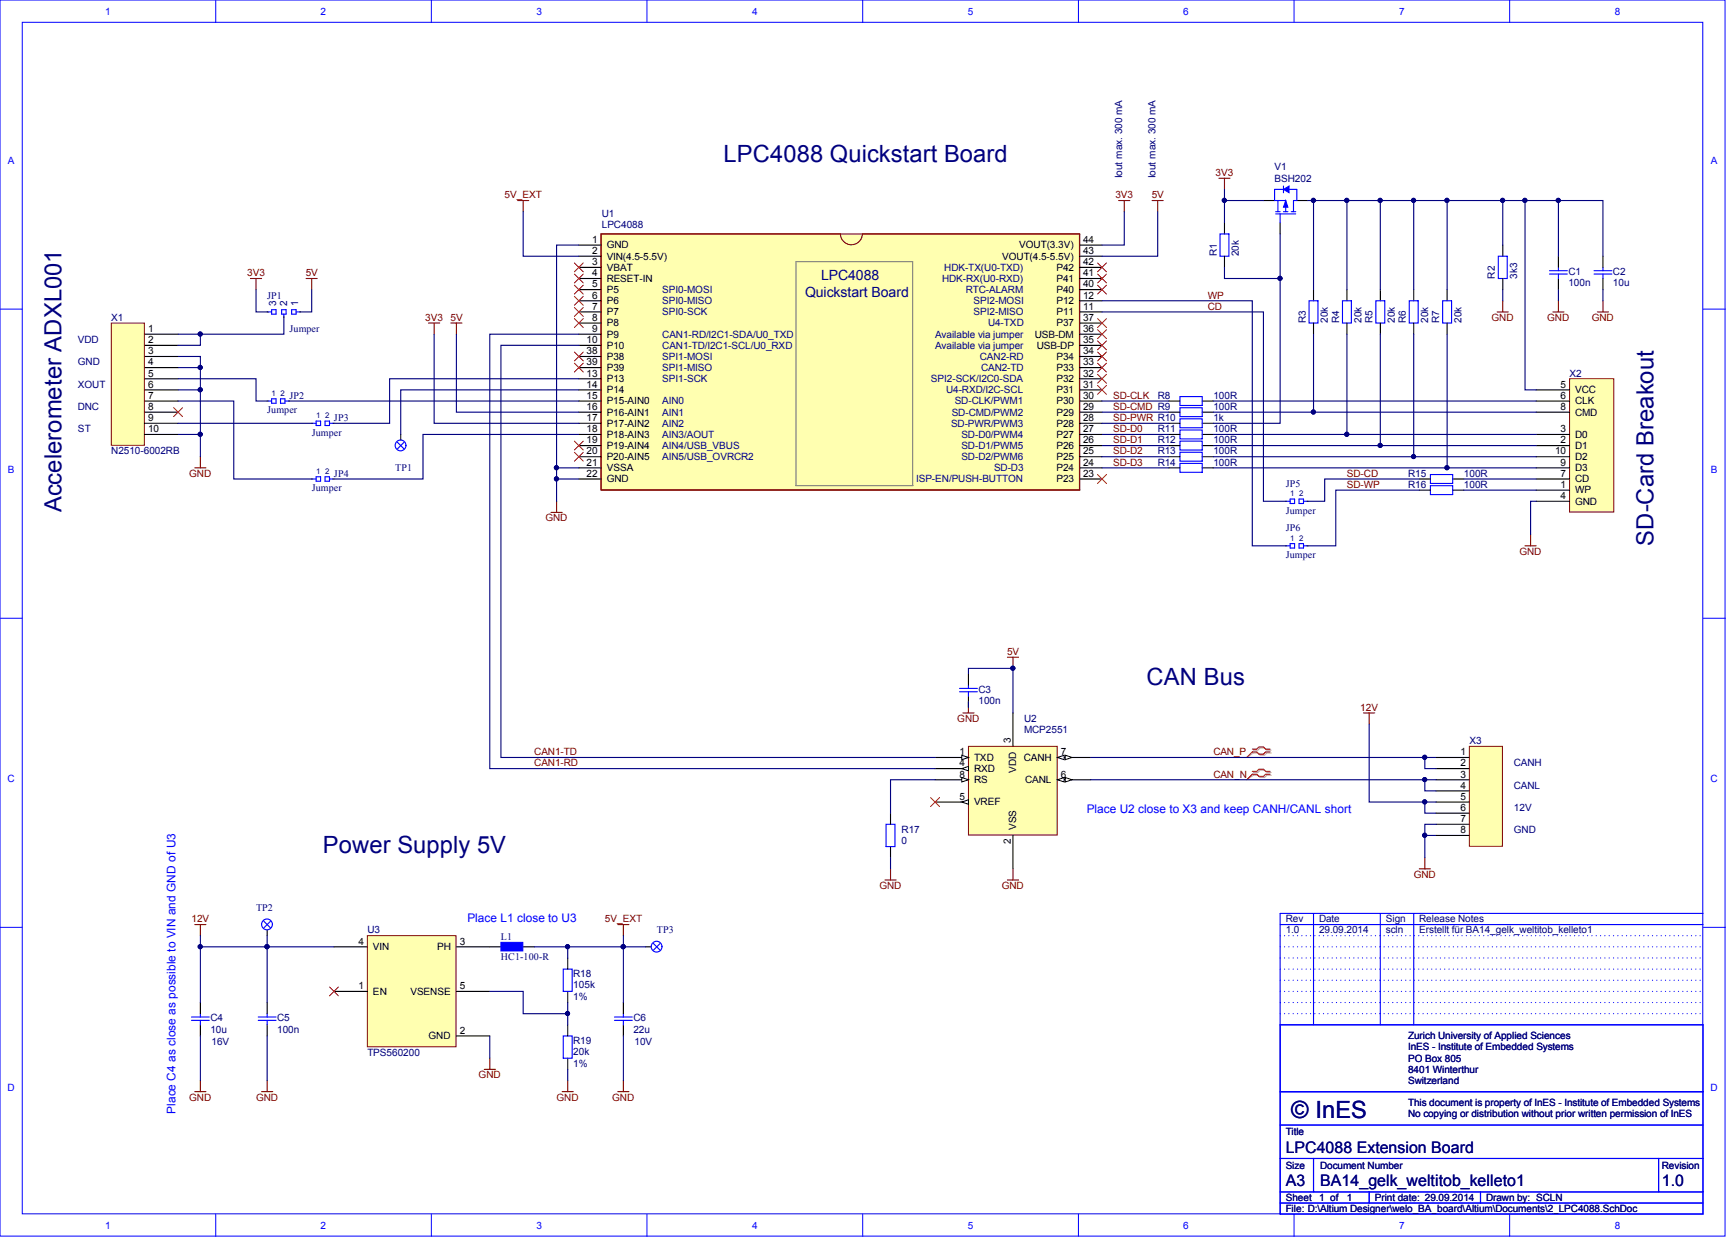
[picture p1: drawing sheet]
<svg xmlns="http://www.w3.org/2000/svg" width="393mm" height="282mm" viewBox="0 0 393 282" stroke-linecap="round" stroke-linejoin="round" font-family="sans-serif">
<g fill="#fff" stroke="#00f" stroke-width=".23">
<path d="M0 0h392.9v281.4h-392.9z"/>
<path d="M5.1 5.1h382.7v271.3h-382.7z"/>
</g>
<g fill="none" stroke="#00f" stroke-width=".23">
<path d="M49.1 0v5.1M98.2 0v5.1M147.4 0v5.1M196.5 0v5.1M245.6 0v5.1M294.7 0v5.1M343.8 0v5.1M0 70.4h5.1M387.9 70.4h5.1M0 140.8h5.1M387.9 140.8h5.1M0 211.1h5.1"/>
<path d="M387.9 211.1h5.1M49.1 276.4v5.1M98.2 276.4v5.1M147.4 276.4v5.1M196.5 276.4v5.1M245.6 276.4v5.1M294.7 276.4v5.1M343.8 276.4v5.1"/>
</g>
<g fill="none" stroke="#00f" stroke-width=".25">
<path d="M291.6 210.5h96.3M299.2 208v25.3M314.4 208v25.3M322 208v25.3M387.9 208h-96.3v68.4h96.3v-43.1h-96.3M291.6 256.2h96.3M291.6 248.5h96.3M291.6 273.9h96.3M291.6 271.4h96.3M291.6 263.8h96.3M299.2 263.8v7.6M311.8 271.4v2.5"/>
<path d="M337.2 271.4v2.5M377.8 263.8v7.6"/>
</g>
<path d="M291.6 218.1h96.3M291.6 215.6h96.3M291.6 213h96.3M291.6 230.8h96.3M291.6 228.3h96.3M291.6 225.7h96.3M291.6 223.2h96.3M291.6 220.6h96.3" fill="none" stroke="#00f" stroke-width=".25" stroke-dasharray="0 .9"/>
<path d="M136.9 53.3h109v58.2h-109z" fill="#ffffb0" stroke="#800000" stroke-width=".23"/>
<path d="M196.4 53.3a2.5 2.5 0 0 1-2.5 2.4 2.5 2.5 0 0 1-2.5-2.4h-54.5v58.3h109v-58.3h-49.4" fill="none" stroke="#800000" stroke-width=".25"/>
<path d="M181.3 59.6h26.6v51h-26.6z" fill="none" stroke="#808080" stroke-width=".25"/>
<g fill="none" stroke="#000" stroke-width=".25">
<path d="M131.8 55.8h5.1M131.8 58.3h5.1M245.9 55.8h5.1M245.9 58.3h5.1M131.8 60.9h5.1M131.8 63.4h5.1M131.8 65.9h5.1M131.8 68.5h5.1M131.8 71h5.1M131.8 73.6h5.1M131.8 76.1h5.1M131.8 78.6h5.1"/>
<path d="M245.9 60.9h5.1M245.9 63.4h5.1M245.9 65.9h5.1M245.9 68.5h5.1M245.9 71h5.1M245.9 73.6h5.1M245.9 76.1h5.1M245.9 78.6h5.1M131.8 81.2h5.1M131.8 83.7h5.1M131.8 86.2h5.1M131.8 88.8h5.1"/>
<path d="M131.8 91.3h5.1M131.8 93.8h5.1M131.8 96.4h5.1M131.8 98.9h5.1M245.9 81.2h5.1M245.9 83.7h5.1M245.9 86.2h5.1M245.9 88.8h5.1M245.9 91.3h5.1M245.9 93.8h5.1M245.9 96.4h5.1M245.9 98.9h5.1"/>
<path d="M131.8 101.5h5.1M131.8 106.5h5.1M131.8 104h5.1M131.8 109.1h5.1M245.9 101.5h5.1M245.9 106.5h5.1M245.9 104h5.1M245.9 109.1h5.1"/>
</g>
<path d="M220.6 169.9h20.2v20.2h-20.2z" fill="#ffffb0" stroke="#800000" stroke-width=".23"/>
<path d="M213 172.5h7.6" fill="none" stroke="#000" stroke-width=".25"/>
<path d="M219.1 172l1.5 .5-1.5 .5z" fill="#fff" stroke="#000" stroke-width=".23"/>
<path d="M213 175h7.6M230.7 162.3v7.6M230.7 190.2v7.6" fill="none" stroke="#000" stroke-width=".25"/>
<path d="M219.1 175l1.5-.5v1z" fill="#fff" stroke="#000" stroke-width=".23"/>
<path d="M213 182.6h7.6" fill="none" stroke="#000" stroke-width=".25"/>
<path d="M219.1 182.6l1.5-.5v1z" fill="#fff" stroke="#000" stroke-width=".23"/>
<path d="M240.9 177.5h7.6" fill="none" stroke="#000" stroke-width=".25"/>
<g fill="#fff" stroke="#000" stroke-width=".23">
<path d="M240.9 177.5l1.5-.5v1z"/>
<path d="M242.6 177l1.6 .5-1.6 .5z"/>
</g>
<path d="M240.9 172.5h7.6" fill="none" stroke="#000" stroke-width=".25"/>
<g fill="#fff" stroke="#000" stroke-width=".23">
<path d="M240.9 172.5l1.5-.5v1z"/>
<path d="M242.6 172l1.6 .5-1.6 .5z"/>
</g>
<path d="M213 177.5h7.6" fill="none" stroke="#000" stroke-width=".25"/>
<path d="M219.1 177l1.5 .5-1.5 .5z" fill="#fff" stroke="#000" stroke-width=".23"/>
<path d="M357.5 86.2h10.1v30.4h-10.1z" fill="#ffffb0" stroke="#800000" stroke-width=".23"/>
<g fill="none" stroke="#000" stroke-width=".25">
<path d="M278.9 50.7v2.6M278.9 58.3v2.6M342.3 55.8v2.5M355 58.3v2.6M365.1 58.3v2.6M299.2 65.9v2.6M299.2 73.6v2.5M306.8 65.9v2.6M306.8 73.6v2.5M314.4 65.9v2.6M314.4 73.6v2.5M322 65.9v2.6"/>
<path d="M322 73.6v2.5M329.6 65.9v2.6M329.6 73.6v2.5M342.3 63.4v2.5M355 63.4v2.5M365.1 63.4v2.5M266.2 98.9h2.5M266.2 91.3h2.5M266.2 93.8h2.5M266.2 96.4h2.5M273.8 98.9h2.6M273.8 91.3h2.6"/>
<path d="M273.8 93.8h2.6M273.8 96.4h2.6M349.9 98.9h7.6M349.9 88.8h7.6M349.9 91.3h7.6M349.9 93.8h7.6M266.2 101.5h2.5M266.2 106.5h2.5M266.2 104h2.5M273.8 101.5h2.6M273.8 106.5h2.6M273.8 104h2.6"/>
<path d="M349.9 111.6h7.6M349.9 101.5h7.6M349.9 114.1h7.6M349.9 109.1h7.6M349.9 106.5h7.6M349.9 104h7.6M220.6 153.4v2.6M220.6 158.5v2.6M327.1 172.5h7.6M327.1 175h7.6M327.1 177.5h7.6M202.8 185.1v2.6"/>
<path d="M202.8 192.8v2.5M327.1 180.1h7.6M327.1 182.6h7.6M327.1 185.1h7.6M327.1 187.7h7.6M327.1 190.2h7.6"/>
</g>
<g fill="none" stroke="#800000" stroke-width=".25">
<path d="M117.9 45.7h2.5M119.2 45.7v2.5M254.8 45.7h2.5M256.1 45.7v2.5M262.4 45.7h2.5M263.7 45.7v2.5M277.6 40.6h2.6M278.9 40.6v2.5M341 71h2.5M342.3 68.5v2.5M353.7 71h2.5M355 68.5v2.5"/>
<path d="M363.8 71h2.6M365.1 68.5v2.5M125.5 116.7h2.5M126.8 114.1v2.6M347.3 124.3h2.6M348.6 121.7v2.6M220.6 159.8v2.5M229.5 149.6h2.5M230.7 149.6v2.6M219.3 162.3h2.5M202.8 197.8v2.6M230.7 197.8v2.6"/>
<path d="M201.6 200.4h2.5M229.5 200.4h2.5"/>
</g>
<circle cx="230.7" cy="152.1" r=".47" fill="#000080" stroke="#000080" stroke-width=".23"/>
<g fill="none" stroke="#00f" stroke-width=".25">
<path d="M277.9 53.3h2v5h-2zM341.3 58.3h2v5.1h-2zM298.2 68.5h2v5.1h-2zM305.8 68.5h2v5.1h-2zM313.4 68.5h2v5.1h-2zM321 68.5h2v5.1h-2zM328.6 68.5h2v5.1h-2zM352.9 61.6h4.1M352.9 62.4h4.1M355 60.9v.7M355 62.4v1M363.1 61.6h4"/>
<path d="M363.1 62.4h4M365.1 60.9v.7M365.1 62.4v1M268.7 90.3h5.1v2h-5.1zM268.7 92.8h5.1v2.1h-5.1zM268.7 95.4h5.1v2h-5.1zM268.7 97.9h5.1v2h-5.1zM268.7 100.4h5.1v2.1h-5.1zM268.7 103h5.1v2h-5.1zM268.7 105.5h5.1v2h-5.1zM218.5 156.7h4.1M218.5 157.5h4.1"/>
<path d="M220.6 156v.7M220.6 157.5v1M201.8 187.7h2v5.1h-2z"/>
</g>
<path d="M285.2 171.2l-1.2 1.3M285.2 176.3l-1.2 1.2M212 181.6l2 2M214 181.6l-2 2" fill="none" stroke="#f00" stroke-width=".23"/>
<path d="M285.5 170.8h1l.5-.5h1l.5 .5h1M285.5 171.4h1l.5 .6h1l.5-.6h1M285.5 175.9h1l.5-.5h1l.5 .5h1M285.5 176.5h1l.5 .5h1l.5-.5h1" fill="none" stroke="#d0a3a3" stroke-width=".25"/>
<path d="M285.5 171.4l-1.5 1.1M285.5 176.5l-1.5 1" fill="none" stroke="#d0a3a3" stroke-width=".23"/>
<path d="M285.2 170.6h1l.5-.5h1.1l.5 .5h1M285.2 171.2h1l.5 .5h1.1l.5-.5h1M285.2 175.6h1l.5-.5h1.1l.5 .5h1M285.2 176.3h1l.5 .5h1.1l.5-.5h1" fill="none" stroke="#f00" stroke-width=".25"/>
<path d="M334.7 169.9h7.5v22.8h-7.5z" fill="#ffffb0" stroke="#800000" stroke-width=".23"/>
<path d="M310.6 162.3h2.5M311.8 162.3v2.6M323.3 197.8h2.5M324.5 195.3v2.5" fill="none" stroke="#800000" stroke-width=".25"/>
<g fill="none" stroke="#f00" stroke-width=".23">
<path d="M130.8 59.9l2.1 2M132.9 59.9l-2.1 2M250 59.9l2 2M252 59.9l-2 2M130.8 62.4l2.1 2M130.8 64.9l2.1 2.1M130.8 67.5l2.1 2M130.8 70l2.1 2M130.8 72.5l2.1 2.1M132.9 62.4l-2.1 2M132.9 64.9l-2.1 2.1M132.9 67.5l-2.1 2"/>
<path d="M132.9 70l-2.1 2M132.9 72.5l-2.1 2.1M250 62.4l2 2M250 64.9l2 2.1M250 72.5l2 2.1M250 75.1l2 2M250 77.6l2 2M252 62.4l-2 2M252 64.9l-2 2.1M252 72.5l-2 2.1M252 75.1l-2 2M252 77.6l-2 2"/>
<path d="M250 80.1l2 2.1M250 82.7l2 2M250 85.2l2 2M250 87.8l2 2M252 80.1l-2 2.1M252 82.7l-2 2M252 85.2l-2 2M252 87.8l-2 2M130.8 100.4l2.1 2.1M130.8 103l2.1 2M132.9 100.4l-2.1 2.1M132.9 103l-2.1 2"/>
<path d="M250 108l2 2.1M252 108l-2 2.1"/>
</g>
<path d="M292.8 114.1h.3M297.7 114.1h.2M292.8 124.3h.3M297.7 124.3h.2" fill="none" stroke="#000" stroke-width=".25"/>
<path d="M293.1 114.1h.7M293.8 113.6h1.1v1h-1.1zM295.9 113.6h1v1h-1zM296.9 114.1h.8M293.1 124.3h.7M293.8 123.8h1.1v1h-1.1zM295.9 123.8h1v1h-1zM296.9 124.3h.8" fill="none" stroke="#00f" stroke-width=".25"/>
<path d="M83.7 213h20.2v25.3h-20.2z" fill="#ffffb0" stroke="#800000" stroke-width=".23"/>
<g fill="none" stroke="#000" stroke-width=".25">
<path d="M33 76.1h7.6M33 78.6h7.6M33 81.2h7.6M33 83.7h7.6M33 86.2h7.6M33 88.8h7.6M33 91.3h7.6M33 93.8h7.6M76.1 215.6h7.6M103.9 215.6h10.2M119.2 215.6h2.5M129.3 218.1v2.5"/>
<path d="M45.6 228.3v2.5M45.6 233.3v2.6M60.8 228.3v2.5M60.8 233.3v2.6M76.1 225.7h7.6M103.9 225.7h7.7M103.9 235.9h7.7M129.3 225.7v2.6M129.3 233.3v2.6M142 228.3v2.5M142 233.3v2.6M129.3 240.9v2.6"/>
</g>
<path d="M114.1 214.6h5v1.9h-5z" fill="#00f" stroke="#00f" stroke-width=".23"/>
<g fill="none" stroke="#800000" stroke-width=".25">
<path d="M44.4 210.5h2.5M45.6 210.5v2.5M140.7 210.5h2.5M142 210.5v2.5M44.4 248.5h2.5M45.6 246v2.5M59.6 248.5h2.5M60.8 246v2.5M110.3 243.5h2.5M111.6 240.9v2.6M128 248.5h2.6M129.3 246v2.5"/>
<path d="M140.7 248.5h2.5M142 246v2.5"/>
</g>
<g fill="none" stroke="#00f" stroke-width=".25">
<path d="M43.6 231.6h4.1M43.6 232.3h4.1M45.6 230.8v.8M45.6 232.3v1M58.8 231.6h4.1M58.8 232.3h4.1M60.8 230.8v.8M60.8 232.3v1M128.3 235.9h2v5h-2zM128.3 220.6h2v5.1h-2zM140 231.6h4M140 232.3h4"/>
<path d="M142 230.8v.8M142 232.3v1"/>
</g>
<path d="M75 224.7l2.1 2M77.1 224.7l-2.1 2" fill="none" stroke="#f00" stroke-width=".23"/>
<path d="M25.4 73.6h7.5v27.8h-7.5z" fill="#ffffb0" stroke="#800000" stroke-width=".23"/>
<g fill="none" stroke="#000" stroke-width=".25">
<path d="M287.8 45.7h2.5M291.6 50.7v2.6M295.4 45.7h2.5M60.8 71h.3M64.7 72v.3M68.2 71h.3M33 96.4h7.6M33 98.9h7.6M60.8 91.3h.3M65.7 91.3h.2M71 96.4h.2M75.8 96.4h.3"/>
<path d="M91.3 98.9v1.3M71 109.1h.2M75.8 109.1h.3M323.3 109.1h2.5M323.3 111.6h2.5M330.9 109.1h2.5M330.9 111.6h2.5M60.8 211.8v1.2M147.1 215.6h1.2"/>
</g>
<path d="M57 63.4h2.6M58.3 63.4v2.5M69.7 63.4h2.6M71 63.4v2.5M97.6 73.6h2.5M98.9 73.6v2.5M102.7 73.6h2.5M103.9 73.6v2.5M44.4 106.5h2.5M45.6 104v2.5" fill="none" stroke="#800000" stroke-width=".25"/>
<g fill="none" stroke="#00f" stroke-width=".25">
<path d="M290.6 48.7h4.5M290.6 48.2h1M291.1 45.7v2.5M291.6 48.7v2M292.3 43.1h-2v2.6h2.5v2.5M292.3 48.2h1M292.3 42.4v1.5M293.6 43.1h1.8v2.6h-.8v2.5M294.1 48.2h1M61.1 71h.8M61.9 70.5h1v1h-1zM64.1 70.5h1.1v1h-1.1z"/>
<path d="M64.7 71.5v.5M66.4 70.5h1v1h-1zM67.4 71h.8M61.1 91.3h.8M61.9 90.8h1v1h-1zM63.9 90.8h1v1h-1zM64.9 91.3h.8M71.2 96.4h.8M72 95.9h1v1h-1zM74 95.9h1v1h-1zM75 96.4h.8M71.2 109.1h.8"/>
<path d="M72 108.6h1v1h-1zM74 108.6h1v1h-1zM75 109.1h.8M90.5 100.7l1.5 1.5M92 100.7l-1.5 1.5M325.8 108h5.1v2.1h-5.1zM325.8 110.6h5.1v2h-5.1zM60.1 209.7l1.5 1.6M61.6 209.7l-1.5 1.6M148.8 214.8l1.5 1.5M150.3 214.8l-1.5 1.5"/>
<circle cx="91.2" cy="101.4" r="1.23"/>
<circle cx="60.8" cy="210.5" r="1.23"/>
<circle cx="149.5" cy="215.5" r="1.23"/>
</g>
<path d="M39.6 92.8l2 2.1M41.6 92.8l-2 2.1M130.8 80.1l2.1 2.1M130.8 82.7l2.1 2M132.9 80.1l-2.1 2.1M132.9 82.7l-2.1 2" fill="none" stroke="#f00" stroke-width=".23"/>
<g fill="#00f" stroke="#00f" stroke-width=".23">
<path d="M292.8 45.7l.5 1.5h-1z"/>
<path d="M292.3 43.1l1.3-.7v1.5z"/>
</g>
<g fill="none" stroke="#000080" stroke-width=".25">
<path d="M119.2 48.2v10.1h12.6M131.8 55.8h-5v53.3h5M256.1 48.2v7.6h-5.1M263.7 48.2v10.1h-12.7M278.9 43.1v2.6M287.8 45.7h-8.9v5M291.6 53.3v43.1h-15.2M297.9 45.7h1.3M306.8 45.7v20.2M314.4 45.7v20.2M322 45.7v20.2M329.6 45.7v20.2"/>
<path d="M342.3 45.7v10.1M347.3 45.7h-48.1v20.2M355 58.3v-12.6h10.1v12.6M355 45.7h-7.7v43.1h2.6M45.6 76.1v2.5h-5M58.3 65.9v5.1h2.5M64.7 72.3v3.8h-24.1M71 65.9v5.1h-2.5M98.9 76.1v20.3h32.9M103.9 76.1v17.7h27.9M131.8 76.1h-20.2v98.9h101.4M131.8 78.6h-17.7v93.9h98.9"/>
<path d="M251 71h36.8v43.1h5M251 68.5h34.2v55.8h7.6M278.9 60.9v2.5h12.7M299.2 76.1v17.7M306.8 76.1v22.8M314.4 76.1v25.4M322 76.1v27.9M329.6 76.1v30.4h20.3M342.3 65.9v2.6M355 65.9v2.6M365.1 65.9v2.6M40.6 81.2h5v22.8"/>
<path d="M40.6 86.2h17.7v5.1h2.5M40.6 91.3h12.6v17.8h17.8M40.6 96.4h30.4M40.6 98.9h5M40.6 83.7h5M40.6 88.8h5M65.9 91.3h65.9M131.8 86.2h-43.1v10.2h-12.6M131.8 88.8h-40.5v10.1M131.8 98.9h-35.5v10.2h-20.2M251 91.3h15.2M251 93.8h15.2"/>
<path d="M251 96.4h15.2M251 98.9h15.2M276.4 93.8h73.5M276.4 98.9h73.5M276.4 91.3h73.5M126.8 109.1v5M126.8 106.5h5M251 101.5h15.2M251 104h15.2M251 106.5h15.2M276.4 101.5h73.5M276.4 104h73.5"/>
<path d="M276.4 106.5h53.2M323.3 109.1h-21.6v5h-3.8M323.3 111.6h-19.1v12.7h-6.3M333.4 109.1h16.5M333.4 111.6h16.5M349.9 114.1h-1.3v7.6M220.6 153.4v-1.2h10.1v10.1M220.6 159.8v1.3M213 177.5h-10.2v7.6M248.5 172.5h78.6M248.5 177.5h78.6M311.8 164.9v17.7h15.3"/>
<path d="M324.5 172.5v2.5h2.6M324.5 177.5v2.6h2.6M202.8 195.3v2.5M324.5 182.6v2.5h2.6M324.5 190.2h2.6M327.1 187.7h-2.6v7.6M45.6 213v2.6h30.5M45.6 215.6v12.7M60.8 213v15.3M121.7 215.6h7.6v2.5M142 213v2.6h-12.7M147.1 215.6h-5.1v12.7"/>
<path d="M45.6 235.9v10.1M60.8 235.9v10.1M111.6 225.7h7.6v5.1h10.1M111.6 235.9v5M129.3 228.3v5M142 235.9v10.1M129.3 243.5v2.5"/>
</g>
<g fill="#000080" stroke="#000080" stroke-width=".23">
<circle cx="126.7" cy="106.5" r=".47"/>
<circle cx="126.7" cy="109" r=".47"/>
<circle cx="230.7" cy="152.1" r=".47"/>
<circle cx="299.1" cy="93.8" r=".47"/>
<circle cx="306.7" cy="98.9" r=".47"/>
<circle cx="314.3" cy="101.4" r=".47"/>
<circle cx="322" cy="104" r=".47"/>
<circle cx="354.9" cy="45.6" r=".47"/>
<circle cx="347.3" cy="45.6" r=".47"/>
<circle cx="306.7" cy="45.6" r=".47"/>
<circle cx="314.3" cy="45.6" r=".47"/>
<circle cx="322" cy="45.6" r=".47"/>
<circle cx="329.6" cy="45.6" r=".47"/>
<circle cx="329.6" cy="106.5" r=".47"/>
<circle cx="342.2" cy="45.6" r=".47"/>
<circle cx="291.5" cy="63.4" r=".47"/>
<circle cx="278.9" cy="45.6" r=".47"/>
<circle cx="324.5" cy="172.4" r=".47"/>
<circle cx="324.5" cy="177.5" r=".47"/>
<circle cx="324.5" cy="182.6" r=".47"/>
<circle cx="324.5" cy="190.2" r=".47"/>
<circle cx="129.3" cy="215.5" r=".47"/>
<circle cx="129.3" cy="230.8" r=".47"/>
<circle cx="141.9" cy="215.5" r=".47"/>
<circle cx="45.6" cy="215.5" r=".47"/>
<circle cx="60.8" cy="215.5" r=".47"/>
<circle cx="45.6" cy="76.1" r=".47"/>
<circle cx="45.6" cy="83.7" r=".47"/>
<circle cx="45.6" cy="88.7" r=".47"/>
<circle cx="45.6" cy="98.9" r=".47"/>
<circle cx="299.1" cy="45.6" r=".47"/>
</g>
<g font-size="5.4" fill="#000080">
<text x="164.8" y="36.9">LPC4088 Quickstart Board</text>
<text x="14" y="116.7" transform="rotate(-90 14 116.7)">Accelerometer ADXL001</text>
<text x="376.6" y="124.3" transform="rotate(-90 376.6 124.3)">SD-Card Breakout</text>
<text x="261.1" y="156.1">CAN Bus</text>
<text x="73.5" y="194.1">Power Supply 5V</text>
<text x="294.1" y="254.5">© InES</text>
</g>
<g font-size="3.6" fill="#000080">
<text x="292.8" y="262.5">LPC4088 Extension Board</text>
<text x="292.8" y="270.1">A3</text>
<text x="300.7" y="270.1">BA14_gelk_weltitob_kelleto1</text>
<text x="378.5" y="270.1">1.0</text>
</g>
<g font-size="3.2" fill="#000080">
<text x="187" y="63.7">LPC4088</text>
<text x="183.4" y="67.6">Quickstart Board</text>
</g>
<g font-size="2.7" fill="#00f">
<text x="247.5" y="185.1">Place U2 close to X3 and keep CANH/CANL short</text>
<text x="106.5" y="209.9">Place L1 close to U3</text>
<text x="40" y="253.6" transform="rotate(-90 40 253.6)">Place C4 as close as possible to VIN and GND of U3</text>
</g>
<g font-size="2.3" fill="#00f">
<text x="23.9" y="3.3">1</text>
<text x="73" y="3.3">2</text>
<text x="122.2" y="3.3">3</text>
<text x="171.3" y="3.3">4</text>
<text x="220.4" y="3.3">5</text>
<text x="269.5" y="3.3">6</text>
<text x="318.7" y="3.3">7</text>
<text x="367.8" y="3.3">8</text>
<text x="1.8" y="37.3">A</text>
<text x="389.7" y="37.3">A</text>
<text x="1.8" y="107.6">B</text>
<text x="389.7" y="107.6">B</text>
<text x="1.7" y="178">C</text>
<text x="389.6" y="178">C</text>
<text x="1.7" y="248.4">D</text>
<text x="389.6" y="248.4">D</text>
<text x="23.9" y="279.7">1</text>
<text x="73" y="279.7">2</text>
<text x="122.2" y="279.7">3</text>
<text x="171.3" y="279.7">4</text>
<text x="220.4" y="279.7">5</text>
<text x="269.5" y="279.7">6</text>
<text x="318.7" y="279.7">7</text>
<text x="367.8" y="279.7">8</text>
</g>
<g font-size="2.3" fill="#000080">
<text x="255.6" y="40.6" transform="rotate(-90 255.6 40.6)">Iout max. 300 mA</text>
<text x="263.2" y="40.6" transform="rotate(-90 263.2 40.6)">Iout max. 300 mA</text>
<text x="290.3" y="38.8">V1</text>
<text x="290.3" y="41.3">BSH202</text>
<text x="137.1" y="49.4">U1</text>
<text x="137.1" y="52">LPC4088</text>
<text x="277.1" y="58.3" transform="rotate(-90 277.1 58.3)">R1</text>
<text x="282.2" y="58.3" transform="rotate(-90 282.2 58.3)">20k</text>
<text x="214.6" y="64.2">HDK-RX(U0-RXD)</text>
<text x="215.1" y="61.6">HDK-TX(U0-TXD)</text>
<text x="340.5" y="63.4" transform="rotate(-90 340.5 63.4)">R2</text>
<text x="345.6" y="63.4" transform="rotate(-90 345.6 63.4)">3k3</text>
<text x="357.2" y="62.6">C1</text>
<text x="357.2" y="65.2">100n</text>
<text x="367.4" y="62.6">C2</text>
<text x="367.4" y="65.2">10u</text>
<text x="60.8" y="68">JP1</text>
<text x="62.9" y="69.8" transform="rotate(-90 62.9 69.8)">3</text>
<text x="65.4" y="69.8" transform="rotate(-90 65.4 69.8)">2</text>
<text x="67.9" y="69.8" transform="rotate(-90 67.9 69.8)">1</text>
<text x="150.9" y="66.7">SPI0-MOSI</text>
<text x="150.9" y="69.2">SPI0-MISO</text>
<text x="150.9" y="71.8">SPI0-SCK</text>
<text x="220" y="66.7">RTC-ALARM</text>
<text x="221.8" y="69.2">SPI2-MOSI</text>
<text x="221.8" y="71.8">SPI2-MISO</text>
<text x="25.4" y="73">X1</text>
<text x="65.9" y="75.6">Jumper</text>
<text x="150.9" y="76.9">CAN1-RD/I2C1-SDA/U0_TXD</text>
<text x="213" y="76.9">Available via jumper</text>
<text x="225.1" y="74.3">U4-TXD</text>
<text x="297.4" y="73.6" transform="rotate(-90 297.4 73.6)">R3</text>
<text x="302.5" y="73.6" transform="rotate(-90 302.5 73.6)">20k</text>
<text x="305" y="73.6" transform="rotate(-90 305 73.6)">R4</text>
<text x="310.1" y="73.6" transform="rotate(-90 310.1 73.6)">20k</text>
<text x="312.6" y="73.6" transform="rotate(-90 312.6 73.6)">R5</text>
<text x="317.7" y="73.6" transform="rotate(-90 317.7 73.6)">20k</text>
<text x="320.2" y="73.6" transform="rotate(-90 320.2 73.6)">R6</text>
<text x="325.3" y="73.6" transform="rotate(-90 325.3 73.6)">20k</text>
<text x="327.8" y="73.6" transform="rotate(-90 327.8 73.6)">R7</text>
<text x="332.9" y="73.6" transform="rotate(-90 332.9 73.6)">20k</text>
<text x="17.7" y="78.1">VDD</text>
<text x="17.7" y="83.2">GND</text>
<text x="150.9" y="79.4">CAN1-TD/I2C1-SCL/U0_RXD</text>
<text x="150.9" y="81.9">SPI1-MOSI</text>
<text x="213" y="79.4">Available via jumper</text>
<text x="223.2" y="81.9">CAN2-RD</text>
<text x="17.7" y="88.3">XOUT</text>
<text x="150.9" y="84.5">SPI1-MISO</text>
<text x="150.9" y="87">SPI1-SCK</text>
<text x="212" y="87">SPI2-SCK/I2C0-SDA</text>
<text x="215.5" y="89.5">U4-RXD/I2C-SCL</text>
<text x="223.5" y="84.5">CAN2-TD</text>
<text x="357.5" y="85.7">X2</text>
<text x="17.7" y="93.3">DNC</text>
<text x="60.8" y="94.1">Jumper</text>
<text x="65.9" y="90.8">JP2</text>
<text x="76.1" y="95.9">JP3</text>
<text x="150.9" y="92.1">AIN0</text>
<text x="150.9" y="94.6">AIN1</text>
<text x="216.8" y="94.6">SD-CMD/PWM2</text>
<text x="217.4" y="92.1">SD-CLK/PWM1</text>
<text x="263.7" y="90.8">R8</text>
<text x="276.4" y="90.8">100R</text>
<text x="276.4" y="93.3">100R</text>
<text x="276.4" y="95.9">1k</text>
<text x="17.7" y="98.4">ST</text>
<text x="71" y="99.2">Jumper</text>
<text x="150.9" y="97.1">AIN2</text>
<text x="150.9" y="99.7">AIN3/AOUT</text>
<text x="216.6" y="97.1">SD-PWR/PWM3</text>
<text x="219" y="99.7">SD-D0/PWM4</text>
<text x="263.7" y="98.4">R11</text>
<text x="263.7" y="100.9">R12</text>
<text x="276.4" y="98.4">100R</text>
<text x="276.4" y="100.9">100R</text>
<text x="25.4" y="103.5">N2510-6002RB</text>
<text x="90" y="107.3">TP1</text>
<text x="150.9" y="102.2">AIN4/USB_VBUS</text>
<text x="150.9" y="104.7">AIN5/USB_OVRCR2</text>
<text x="219" y="102.2">SD-D1/PWM5</text>
<text x="219" y="104.7">SD-D2/PWM6</text>
<text x="226.4" y="107.3">SD-D3</text>
<text x="263.7" y="103.5">R13</text>
<text x="263.7" y="106">R14</text>
<text x="276.4" y="103.5">100R</text>
<text x="276.4" y="106">100R</text>
<text x="71" y="111.9">Jumper</text>
<text x="76.1" y="108.6">JP4</text>
<text x="208.7" y="109.8">ISP-EN/PUSH-BUTTON</text>
<text x="292.8" y="110.8">JP5</text>
<text x="320.7" y="108.6">R15</text>
<text x="320.7" y="111.1">R16</text>
<text x="333.4" y="108.6">100R</text>
<text x="333.4" y="111.1">100R</text>
<text x="292.8" y="116.9">Jumper</text>
<text x="292.8" y="121">JP6</text>
<text x="292.8" y="127.1">Jumper</text>
<text x="222.9" y="157.8">C3</text>
<text x="222.9" y="160.3">100n</text>
<text x="233.3" y="164.3">U2</text>
<text x="233.3" y="166.9">MCP2551</text>
<text x="334.7" y="169.4">X3</text>
<text x="344.8" y="174.5">CANH</text>
<text x="344.8" y="179.6">CANL</text>
<text x="344.8" y="184.6">12V</text>
<text x="205.4" y="189.7">R17</text>
<text x="344.8" y="189.7">GND</text>
<text x="205.4" y="192.2">0</text>
<text x="58.3" y="207.5">TP2</text>
<text x="292.8" y="210">Rev</text>
<text x="300.4" y="210">Date</text>
<text x="315.7" y="210">Sign</text>
<text x="323.3" y="210">Release Notes</text>
<text x="83.7" y="212.5">U3</text>
<text x="114.1" y="214.1">L1</text>
<text x="149.6" y="212.5">TP3</text>
<text x="292.8" y="212.5">1.0</text>
<text x="300.4" y="212.5">29.09.2014</text>
<text x="315.7" y="212.5">scln</text>
<text x="323.3" y="212.5">Erstellt für BA14_gelk_weltitob_kelleto1</text>
<text x="114.1" y="218.6">HC1-100-R</text>
<text x="130.6" y="227.8">1%</text>
<text x="130.6" y="222.4">R18</text>
<text x="130.6" y="225">105k</text>
<text x="47.9" y="232.6">C4</text>
<text x="63.1" y="232.6">C5</text>
<text x="144.3" y="232.6">C6</text>
<text x="47.9" y="235.1">10u</text>
<text x="48.2" y="237.9">16V</text>
<text x="63.1" y="235.1">100n</text>
<text x="130.6" y="237.6">R19</text>
<text x="144.3" y="235.1">22u</text>
<text x="144.5" y="237.9">10V</text>
<text x="320.7" y="236.6">Zurich University of Applied Sciences</text>
<text x="320.7" y="239.2">InES - Institute of Embedded Systems</text>
<text x="83.7" y="240.4">TPS560200</text>
<text x="130.6" y="243">1%</text>
<text x="130.6" y="240.2">20k</text>
<text x="320.7" y="241.7">PO Box 805</text>
<text x="320.7" y="244.2">8401 Winterthur</text>
<text x="320.7" y="246.8">Switzerland</text>
<text x="320.7" y="251.8">This document is property of InES - Institute of Embedded Systems</text>
<text x="320.7" y="254.4">No copying or distribution without prior written permission of InES</text>
<text x="292.8" y="258.4">Title</text>
<text x="292.8" y="266">Size</text>
<text x="300.7" y="266">Document Number</text>
<text x="378.5" y="266">Revision</text>
<text x="292.8" y="275.9">File: D:\Altium Designer\welo_BA_board\Altium\Documents\2_LPC4088.SchDoc</text>
<text x="292.8" y="273.4">Sheet</text>
<text x="300.4" y="273.4">1 of</text>
<text x="306.8" y="273.4">1</text>
<text x="313.1" y="273.4">Print date: 29.09.2014</text>
<text x="338.5" y="273.4">Drawn by: SCLN</text>
</g>
<g font-size="2.3" fill="#800000">
<text x="276.9" y="40.1">3V3</text>
<text x="114.9" y="45.2">5V_EXT</text>
<text x="254" y="45.2">3V3</text>
<text x="262.3" y="45.2">5V</text>
<text x="56.3" y="62.9">3V3</text>
<text x="69.6" y="62.9">5V</text>
<text x="275.1" y="70.5">CD</text>
<text x="275.1" y="68">WP</text>
<text x="96.9" y="73">3V3</text>
<text x="102.6" y="73">5V</text>
<text x="339.7" y="73">GND</text>
<text x="352.4" y="73">GND</text>
<text x="362.6" y="73">GND</text>
<text x="253.5" y="90.8">SD-CLK</text>
<text x="253.5" y="93.3">SD-CMD R9</text>
<text x="253.5" y="95.9">SD-PWR R10</text>
<text x="253.5" y="98.4">SD-D0</text>
<text x="253.5" y="100.9">SD-D1</text>
<text x="253.5" y="103.5">SD-D2</text>
<text x="253.5" y="106">SD-D3</text>
<text x="43.1" y="108.6">GND</text>
<text x="306.8" y="108.6">SD-CD</text>
<text x="306.8" y="111.1">SD-WP</text>
<text x="124.2" y="118.7">GND</text>
<text x="346.1" y="126.3">GND</text>
<text x="229.4" y="149.1">5V</text>
<text x="309.8" y="161.8">12V</text>
<text x="218" y="164.3">GND</text>
<text x="121.7" y="172">CAN1-TD</text>
<text x="276.4" y="172">CAN_P</text>
<text x="121.7" y="174.5">CAN1-RD</text>
<text x="276.4" y="177">CAN_N</text>
<text x="200.3" y="202.4">GND</text>
<text x="228.2" y="202.4">GND</text>
<text x="322" y="199.9">GND</text>
<text x="43.6" y="210">12V</text>
<text x="137.8" y="210">5V_EXT</text>
<text x="109" y="245.5">GND</text>
<text x="43.1" y="250.6">GND</text>
<text x="58.3" y="250.6">GND</text>
<text x="126.8" y="250.6">GND</text>
<text x="139.4" y="250.6">GND</text>
</g>
<g font-size="2.3">
<text x="134.9" y="55.3">1</text>
<text x="134.9" y="57.8">2</text>
<text x="138.2" y="56.6">GND</text>
<text x="138.2" y="59.1">VIN(4.5-5.5V)</text>
<text x="228.3" y="59.1">VOUT(4.5-5.5V)</text>
<text x="232.2" y="56.6">VOUT(3.3V)</text>
<text x="246.7" y="57.8">43</text>
<text x="246.7" y="55.3">44</text>
<text x="134.9" y="60.4">3</text>
<text x="134.9" y="62.9">4</text>
<text x="134.9" y="65.4">5</text>
<text x="138.2" y="61.6">VBAT</text>
<text x="138.2" y="64.2">RESET-IN</text>
<text x="240.6" y="64.2">P41</text>
<text x="240.6" y="61.6">P42</text>
<text x="246.7" y="65.4">40</text>
<text x="246.7" y="62.9">41</text>
<text x="246.7" y="60.4">42</text>
<text x="134.9" y="68">6</text>
<text x="134.9" y="70.5">7</text>
<text x="138.2" y="66.7">P5</text>
<text x="138.2" y="69.2">P6</text>
<text x="138.2" y="71.8">P7</text>
<text x="240.6" y="71.8">P11</text>
<text x="240.6" y="69.2">P12</text>
<text x="240.6" y="66.7">P40</text>
<text x="246.7" y="70.5">11</text>
<text x="246.7" y="68">12</text>
<text x="33.7" y="75.6">1</text>
<text x="134.9" y="73">8</text>
<text x="134.9" y="75.6">9</text>
<text x="138.2" y="74.3">P8</text>
<text x="138.2" y="76.9">P9</text>
<text x="235.7" y="76.9">USB-DM</text>
<text x="240.6" y="74.3">P37</text>
<text x="246.7" y="75.6">36</text>
<text x="246.7" y="73">37</text>
<text x="33.7" y="78.1">2</text>
<text x="33.7" y="80.7">3</text>
<text x="33.7" y="83.2">4</text>
<text x="133.6" y="78.1">10</text>
<text x="133.6" y="80.7">38</text>
<text x="133.6" y="83.2">39</text>
<text x="138.2" y="79.4">P10</text>
<text x="138.2" y="81.9">P38</text>
<text x="236.1" y="79.4">USB-DP</text>
<text x="240.6" y="81.9">P34</text>
<text x="246.7" y="78.1">35</text>
<text x="246.7" y="83.2">33</text>
<text x="246.7" y="80.7">34</text>
<text x="33.7" y="85.7">5</text>
<text x="33.7" y="88.3">6</text>
<text x="133.6" y="85.7">13</text>
<text x="133.6" y="88.3">14</text>
<text x="138.2" y="84.5">P39</text>
<text x="138.2" y="87">P13</text>
<text x="138.2" y="89.5">P14</text>
<text x="240.6" y="89.5">P31</text>
<text x="240.6" y="87">P32</text>
<text x="240.6" y="84.5">P33</text>
<text x="246.7" y="88.3">31</text>
<text x="246.7" y="85.7">32</text>
<text x="355.5" y="88.3">5</text>
<text x="358.8" y="89.5">VCC</text>
<text x="33.7" y="90.8">7</text>
<text x="33.7" y="93.3">8</text>
<text x="33.7" y="95.9">9</text>
<text x="133.6" y="90.8">15</text>
<text x="133.6" y="93.3">16</text>
<text x="133.6" y="95.9">17</text>
<text x="138.2" y="92.1">P15-AIN0</text>
<text x="138.2" y="94.6">P16-AIN1</text>
<text x="240.6" y="94.6">P29</text>
<text x="240.6" y="92.1">P30</text>
<text x="246.7" y="95.9">28</text>
<text x="246.7" y="93.3">29</text>
<text x="246.7" y="90.8">30</text>
<text x="355.5" y="90.8">6</text>
<text x="355.5" y="93.3">8</text>
<text x="358.8" y="92.1">CLK</text>
<text x="358.8" y="94.6">CMD</text>
<text x="33.7" y="98.4">10</text>
<text x="133.6" y="98.4">18</text>
<text x="133.6" y="100.9">19</text>
<text x="138.2" y="97.1">P17-AIN2</text>
<text x="138.2" y="99.7">P18-AIN3</text>
<text x="240.6" y="99.7">P27</text>
<text x="240.6" y="97.1">P28</text>
<text x="246.7" y="100.9">26</text>
<text x="246.7" y="98.4">27</text>
<text x="355.5" y="100.9">2</text>
<text x="355.5" y="98.4">3</text>
<text x="358.8" y="99.7">D0</text>
<text x="133.6" y="106">21</text>
<text x="133.6" y="103.5">20</text>
<text x="138.2" y="102.2">P19-AIN4</text>
<text x="138.2" y="107.3">VSSA</text>
<text x="138.2" y="104.7">P20-AIN5</text>
<text x="240.6" y="104.7">P25</text>
<text x="240.6" y="102.2">P26</text>
<text x="240.6" y="107.3">P24</text>
<text x="246.7" y="103.5">25</text>
<text x="246.7" y="106">24</text>
<text x="354.2" y="103.5">10</text>
<text x="355.5" y="106">9</text>
<text x="358.8" y="102.2">D1</text>
<text x="358.8" y="107.3">D3</text>
<text x="358.8" y="104.7">D2</text>
<text x="133.6" y="108.6">22</text>
<text x="138.2" y="109.8">GND</text>
<text x="240.6" y="109.8">P23</text>
<text x="246.7" y="108.6">23</text>
<text x="355.5" y="111.1">1</text>
<text x="355.5" y="113.6">4</text>
<text x="355.5" y="108.6">7</text>
<text x="358.8" y="112.4">WP</text>
<text x="358.8" y="109.8">CD</text>
<text x="358.8" y="114.9">GND</text>
<text x="218.5" y="172">1</text>
<text x="221.8" y="173.2">TXD</text>
<text x="230.2" y="169.2" transform="rotate(-90 230.2 169.2)">3</text>
<text x="233.2" y="173.2">CANH</text>
<text x="241.6" y="172">7</text>
<text x="332.6" y="172">1</text>
<text x="218.5" y="174.5">4</text>
<text x="218.5" y="177">8</text>
<text x="221.8" y="175.8">RXD</text>
<text x="221.8" y="178.3">RS</text>
<text x="231.5" y="176" transform="rotate(-90 231.5 176)">VDD</text>
<text x="233.5" y="178.3">CANL</text>
<text x="241.6" y="177">6</text>
<text x="332.6" y="174.5">2</text>
<text x="332.6" y="177">3</text>
<text x="332.6" y="179.6">4</text>
<text x="218.5" y="182.1">5</text>
<text x="221.8" y="183.4">VREF</text>
<text x="332.6" y="182.1">5</text>
<text x="332.6" y="184.6">6</text>
<text x="231.5" y="188.9" transform="rotate(-90 231.5 188.9)">VSS</text>
<text x="332.6" y="187.2">7</text>
<text x="332.6" y="189.7">8</text>
<text x="230.2" y="192.2" transform="rotate(-90 230.2 192.2)">2</text>
<text x="81.6" y="215.1">4</text>
<text x="104.7" y="215.1">3</text>
<text x="84.9" y="216.3">VIN</text>
<text x="99.6" y="216.3">PH</text>
<text x="81.6" y="225.2">1</text>
<text x="84.9" y="226.5">EN</text>
<text x="93.5" y="226.5">VSENSE</text>
<text x="104.7" y="225.2">5</text>
<text x="97.6" y="236.6">GND</text>
<text x="104.7" y="235.4">2</text>
</g>
<g font-size="1.8" fill="#000080">
<text x="61.9" y="90.1">1</text>
<text x="63.9" y="90.1">2</text>
<text x="72" y="95.2">1</text>
<text x="74" y="95.2">2</text>
<text x="72" y="107.9">1</text>
<text x="74" y="107.9">2</text>
<text x="293.8" y="112.9">1</text>
<text x="295.9" y="112.9">2</text>
<text x="293.8" y="123.1">1</text>
<text x="295.9" y="123.1">2</text>
</g>
</svg>
